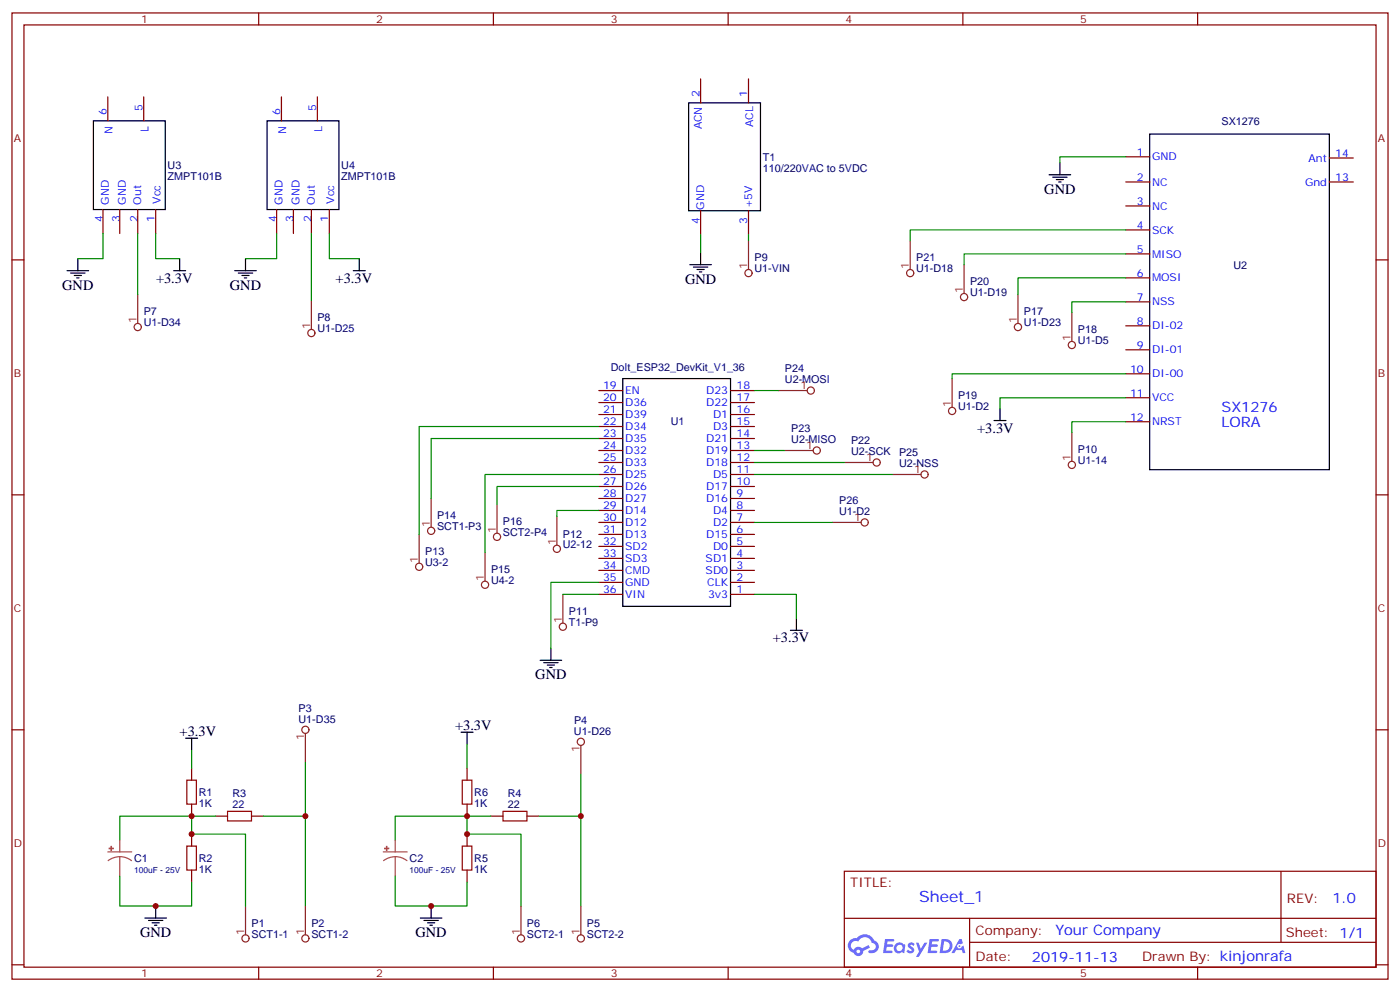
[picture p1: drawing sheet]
<svg xmlns="http://www.w3.org/2000/svg" width="412mm" height="292mm" viewBox="0 0 412 292" stroke-linecap="round" stroke-linejoin="round" font-family="sans-serif">
<g fill="none" stroke="#870000" stroke-width=".35">
<path d="M3.5 3.8h405.4v284.3h-405.4zM7.1 7.3h398.2v277.3h-398.2zM76.2 3.8v3.5M145.3 3.8v3.5M214.5 3.8v3.5M283.6 3.8v3.5M352.8 3.8v3.5M3.5 76.5h3.6M405.3 76.5h3.6M3.5 145.6h3.6M405.3 145.6h3.6M3.5 214.8h3.6"/>
<path d="M405.3 214.8h3.6M248.7 256.4h156.6v28.2h-156.6zM377.3 256.4v20.9M248.7 270.2h156.5M285.6 277.3h119.6M285.6 270.2v14.2M3.5 283.9h3.6M76.2 284.6v3.5M145.3 284.6v3.5M214.5 284.6v3.5M283.6 284.6v3.5M352.8 284.6v3.5"/>
<path d="M405.3 283.9h3.6"/>
</g>
<g fill="#5487ff">
<path d="M267.7 277.6a1.22 1.22 0 0 1 1.7 .2l-.4 .6a.47 .47 0 0 0-.3-.4 .47 .47 0 0 0-.5 .2l.1 .2a1.14 1.14 0 0 1 .8 1.8 1.14 1.14 0 0 1-1.9 0l-.2-.2 .5-.6 .7 .5a.29 .29 0 0 0 .3-.3 .29 .29 0 0 0-.2-.3 1.04 1.04 0 0 1-.6-1.7z"/>
<path d="M260.7 276.3h2.4l.3 .2-.2 .5-1.8 .1-.1 .8h1.5l.3 .4-.3 .4h-1.6l-.2 1.1h1.7l.2 .3-.2 .3-2.6 .1z"/>
<path d="M273.8 276.3h2.4l.3 .2-.1 .5-1.8 .1-.2 .8h1.6l.3 .4-.4 .4h-1.6l-.1 1.1h1.7l.2 .3-.2 .3-2.6 .1z"/>
<path d="M282.6 276.3h.7l.3 1.3-.6 .3a.69 .69 0 0 0-1 .3 .69 .69 0 0 0 .4 .9 .69 .69 0 0 0 .9-.6l.5-.2 .6 2.2h-.8l-.2-.9h-1.8l-.5 .9h-.8z"/>
<path d="M269.8 277.4h.8l.6 1.8 1.1-1.8h.9l-2.6 4.2h-.8l.9-1.5z"/>
<path d="M277.4 276.3l-.6 4.2h1.3a2.11 2.11 0 0 0 2.5-2.1 2.11 2.11 0 0 0-2.5-2.1zM278.1 277.1a1.39 1.39 0 0 1 1.7 1.4 1.39 1.39 0 0 1-1.8 1.3h-.3z"/>
<path d="M263.7 277.9a1.54 1.54 0 0 0-.1 2.2 1.54 1.54 0 0 0 2.2 .1l.6 .3 .3-2.3-.2-.3h-.4a1.49 1.49 0 0 0-2.4 0zM264 278.9a.94 .94 0 0 1 1.8 0 .94 .94 0 0 1-1.8 0z"/>
<path d="M250.4 276.7a2.18 2.18 0 0 0 1.1 3.7 1.44 1.44 0 0 0 1.6 .9 1.44 1.44 0 0 0 1.2-1.4l2-1.1-.5-.7-1.9 1a1.47 1.47 0 0 0-2.4 .4 1.39 1.39 0 0 1-.7-1.9 1.39 1.39 0 0 1 2-.5 2.12 2.12 0 0 1 2.2-1.3 2.12 2.12 0 0 1 1.9 1.7 1.14 1.14 0 0 1 1.1 1.4 1.14 1.14 0 0 1-1.7 .7 .43 .43 0 0 0-.5 .4 .43 .43 0 0 0 .4 .5 1.98 1.98 0 0 0 2.5-1.2 1.98 1.98 0 0 0-1.2-2.6 3.1 3.1 0 0 0-5.3-.6l-.9 .1zM252.3 280a.55 .55 0 0 1 1.1 0 .55 .55 0 0 1-1.1 0z"/>
<circle cx="282.6" cy="278.4" r=".26"/>
</g>
<path d="M55 229.6h2.9v7h-2.9zM67 238.8h7.1v2.8h-7.1zM136.2 229.6h2.8v7h-2.8zM148.2 238.8h7v2.8h-7zM55 249h2.9v7h-2.9zM136.2 249h2.8v7h-2.8z" fill="none" stroke="#a10000" stroke-width=".35"/>
<g fill="none" stroke="#870000" stroke-width=".35">
<path d="M31.7 28.5v7.1M42.3 28.5v7.1M82.9 28.5v7.1M93.5 28.5v7.1M206.4 23.2v7.1M220.5 23.2v7.1M331.6 46.1h7.1M331.6 53.6h7.1M391.6 53.6h7M391.6 46.5h7M30.3 61.7v7M35.3 61.7v7"/>
<path d="M40.6 61.7v7M45.9 61.7v7M81.5 61.7v7M86.4 61.7v7M91.7 61.7v7M97 61.7v7M206.4 62v7.1M220.5 62v7.1M331.6 60.6h7.1M331.6 67.7h7.1M331.6 74.7h7.1M331.6 81.8h7.1"/>
<path d="M331.6 88.8h7.1M331.6 95.9h7.1M176.4 118.5h7M176.4 114.9h7M215.2 118.5h7M215.2 114.9h7M331.6 102.9h7.1M331.6 110h7.1M331.6 117.1h7.1M176.4 139.6h7M176.4 136.1h7M176.4 132.6h7"/>
<path d="M176.4 129h7M176.4 125.5h7M176.4 122h7M215.2 139.6h7M215.2 136.1h7M215.2 132.6h7M215.2 129h7M215.2 125.5h7M215.2 122h7M331.6 124.1h7.1M176.4 157.3h7M176.4 150.2h7"/>
<path d="M176.4 146.7h7M176.4 143.2h7M176.4 153.7h7M215.2 157.3h7M215.2 150.2h7M215.2 146.7h7M215.2 143.2h7M215.2 153.7h7M176.4 174.9h7M176.4 171.4h7M176.4 167.9h7M176.4 164.3h7"/>
<path d="M176.4 160.8h7M215.2 174.9h7M215.2 171.4h7M215.2 167.9h7M215.2 164.3h7M215.2 160.8h7M56.4 226.1v3.5M56.4 236.6v3.6M137.6 226.1v3.5M137.6 236.6v3.6M56.4 245.5v3.5M56.4 256v3.6"/>
<path d="M63.5 240.2h3.5M74.1 240.2h3.5M137.6 245.5v3.5M137.6 256v3.6M144.6 240.2h3.6M155.2 240.2h3.5"/>
</g>
<g fill="none" stroke="#000" stroke-width=".35">
<path d="M27.5 35.6h21.2v26.1h-21.2zM78.7 35.6h21.1v26.1h-21.1zM202.8 30.3h21.2v31.7h-21.2zM338.7 39.4h52.9v98.8h-52.9zM309 51.4h6.4M310.1 52.1h4.2M311.1 52.8h2.2M311.9 53.6h.7M312.2 47.9v3.5M19.8 79.7h6.3M22.9 76.1v3.6M51.2 79.7h3.5"/>
<path d="M52.9 76.1v3.6M69.1 79.7h6.4M72.3 76.1v3.6M104.1 79.7h3.5M105.8 76.1v3.6M203.2 77.9h6.3M204.3 78.6h4.2M205.3 79.3h2.1M206.4 74.4v3.5M20.8 80.4h4.2M21.9 81.1h2.1M22.6 81.8h.7"/>
<path d="M70.2 80.4h4.2M71.3 81.1h2.1M72 81.8h.7M206 80h.7M183.4 111.4h31.8v67h-31.8zM292.8 123.8h3.5M294.6 120.2v3.6M159.1 194.3h6.4M160.2 195h4.2M161.2 195.7h2.1M161.9 196.4h.7M162.3 190.8v3.5"/>
<path d="M232.8 185.5h3.6M234.6 182v3.5M54.7 217.2h3.5M56.4 217.2v3.6M135.8 215.5h3.5M137.6 215.5v3.5M42.7 270.2h6.3M43.7 270.9h4.3M44.8 271.6h2.1M45.5 272.3h.7M45.9 266.6v3.6M123.8 270.2h6.4"/>
<path d="M124.9 270.9h4.2M125.9 271.6h2.2M126.6 272.3h.8M127 266.6v3.6"/>
</g>
<g fill="#a64a4a" stroke="#a64a4a" stroke-width=".29">
<path d="M32.1 249.6h1.3v.2h-1.3z"/>
<path d="M32.7 249.1h.2v1.2h-.2z"/>
<path d="M113.3 249.6h1.2v.2h-1.2z"/>
<path d="M113.8 249.1h.2v1.2h-.2z"/>
</g>
<path d="M31.7 250.7h7.1M35.3 252.1l1.8 .3 1.6 .9M35.3 252.1l-1.8 .3-1.6 .9M35.3 247.2v3.5M35.3 252.1v2.1M35.3 254.3v3.5M112.9 250.7h7M116.4 252.1l1.8 .3 1.7 .9M116.4 252.1l-1.8 .3-1.6 .9M116.4 247.2v3.5M116.4 252.1v2.1M116.4 254.3v3.5" fill="none" stroke="#a64a4a" stroke-width=".35"/>
<g fill="none" stroke="#8c2424" stroke-width=".35">
<path d="M220.5 70.8v8.5M268.1 70.8v8.5M284 77.9v8.5M40.6 86.7v8.5M91.7 88.5v8.4M299.9 86.7v8.5M315.7 92v8.5M229.3 114.9h8.5M280.5 111.4v8.5M231.1 132.6h8.4M248.7 136.1h8.5M262.8 139.6h8.5"/>
<path d="M315.7 127.3v8.4M123.5 157.3v8.4M127 146.7v8.5M146.4 148.4v8.5M164 152v8.4M245.2 153.7h8.4M142.9 162.6v8.4M165.8 174.9v8.5M90 215.8v8.5M171.1 219.4v8.4M72.3 266.6v8.5M90 266.6v8.5"/>
<path d="M153.5 266.6v8.5M171.1 266.6v8.5"/>
<circle cx="40.6" cy="96.2" r="1.06"/>
<circle cx="91.7" cy="98" r="1.06"/>
<circle cx="220.5" cy="80.4" r="1.06"/>
<circle cx="268.1" cy="80.4" r="1.06"/>
<circle cx="284" cy="87.4" r="1.06"/>
<circle cx="299.9" cy="96.2" r="1.06"/>
<circle cx="238.8" cy="114.9" r="1.06"/>
<circle cx="315.7" cy="101.5" r="1.06"/>
<circle cx="240.6" cy="132.6" r="1.06"/>
<circle cx="258.2" cy="136.1" r="1.06"/>
<circle cx="272.3" cy="139.6" r="1.06"/>
<circle cx="280.5" cy="120.9" r="1.06"/>
<circle cx="315.7" cy="136.8" r="1.06"/>
<circle cx="127" cy="156.2" r="1.06"/>
<circle cx="146.4" cy="158" r="1.06"/>
<circle cx="254.7" cy="153.7" r="1.06"/>
<circle cx="123.5" cy="166.8" r="1.06"/>
<circle cx="142.9" cy="172.1" r="1.06"/>
<circle cx="164" cy="161.5" r="1.06"/>
<circle cx="165.8" cy="184.4" r="1.06"/>
<circle cx="90" cy="214.8" r="1.06"/>
<circle cx="171.1" cy="218.3" r="1.06"/>
<circle cx="72.3" cy="276.2" r="1.06"/>
<circle cx="90" cy="276.2" r="1.06"/>
<circle cx="153.5" cy="276.2" r="1.06"/>
<circle cx="171.1" cy="276.2" r="1.06"/>
</g>
<g fill="none" stroke="#008700" stroke-width=".35">
<path d="M331.6 46.1h-19.4v1.8M30.3 68.7v7.4h-7.4M40.6 68.7v18M45.9 68.7v7.4h7M81.5 68.7v7.4h-9.2M91.7 68.7v19.8M97 68.7v7.4h8.8M206.4 69.1v5.3M220.5 69.1v1.7M331.6 74.7h-47.6v3.2M331.6 67.7h-63.5v3.1M331.6 81.8h-31.7v4.9"/>
<path d="M331.6 88.8h-15.9v3.2M222.2 114.9h7.1M331.6 117.1h-37v3.1M331.6 110h-51.1v1.4M176.4 125.5h-52.9v31.8M176.4 129h-49.4v17.7M176.4 139.6h-33.5v23M222.2 136.1h26.5M222.2 132.6h8.9M222.2 139.6h40.6M331.6 124.1h-15.9v3.2M176.4 150.2h-12.4v1.8"/>
<path d="M176.4 143.2h-30v5.2M222.2 153.7h23M165.8 174.9h10.6M176.4 171.4h-14.1v19.4M222.2 174.9h12.4v7.1M137.6 219v7.1M56.4 220.8v5.3M90 224.3v15.9M171.1 227.8v12.4M35.3 257.8v8.8h21.1v-7M56.4 240.2h-21.1v7M63.5 240.2h-7.1v5.3h15.9v21.1"/>
<path d="M77.6 240.2h12.4v26.4M116.4 257.8v8.8h21.2v-7M137.6 240.2h-21.2v7M144.6 240.2h-7v5.3h15.9v21.1M158.7 240.2h12.4v26.4"/>
</g>
<g fill="#c00">
<circle cx="171.1" cy="240.2" r=".88"/>
<circle cx="137.6" cy="245.5" r=".88"/>
<circle cx="137.6" cy="240.2" r=".88"/>
<circle cx="56.4" cy="240.2" r=".88"/>
<circle cx="45.9" cy="266.6" r=".88"/>
<circle cx="56.4" cy="245.5" r=".88"/>
<circle cx="90" cy="240.2" r=".88"/>
<circle cx="127" cy="266.6" r=".88"/>
</g>
<text font-size="4.6" fill="#00f" x="270.8" y="265.4">Sheet_1</text>
<g font-size="4.2">
<text x="307.6" y="57.1">GND</text>
<text x="46" y="83.2">+3.3V</text>
<text x="98.9" y="83.2">+3.3V</text>
<text x="201.8" y="83.5">GND</text>
<text x="18.3" y="85.3">GND</text>
<text x="67.7" y="85.3">GND</text>
<text x="287.8" y="127.4">+3.3V</text>
<text x="227.6" y="189">+3.3V</text>
<text x="157.7" y="199.7">GND</text>
<text x="134.1" y="214.8">+3.3V</text>
<text x="52.9" y="216.5">+3.3V</text>
<text x="41.3" y="275.8">GND</text>
<text x="122.4" y="275.8">GND</text>
</g>
<g font-size="4.2" fill="#00f">
<text x="359.8" y="121.3">SX1276</text>
<text x="359.8" y="125.5">LORA</text>
<text x="392.5" y="265.7">1.0</text>
<text x="310.9" y="275.2">Your Company</text>
<text x="304" y="283">2019-11-13</text>
</g>
<g font-size="3.9" fill="#800">
<text x="250.5" y="261">TITLE:</text>
<text x="379.1" y="265.7">REV:</text>
<text x="287.4" y="275.2">Company:</text>
<text x="378.7" y="275.8">Sheet: 1/1</text>
<text x="287.4" y="282.9">Date:</text>
<text x="336.4" y="282.9">Draw</text>
<text x="346.6" y="282.9">n By: kinjonrafa</text>
</g>
<g font-size="3.2" fill="#800">
<text x="41.6" y="6.8">1</text>
<text x="110.8" y="6.8">2</text>
<text x="179.9" y="6.8">3</text>
<text x="249.1" y="6.8">4</text>
<text x="318.2" y="6.8">5</text>
<text x="4.1" y="41.9">A</text>
<text x="405.9" y="41.9">A</text>
<text x="4.1" y="111.1">B</text>
<text x="405.9" y="111.1">B</text>
<text x="4.1" y="180.2">C</text>
<text x="405.9" y="180.2">C</text>
<text x="4.1" y="249.3">D</text>
<text x="405.9" y="249.3">D</text>
<text x="41.6" y="287.6">1</text>
<text x="110.8" y="287.6">2</text>
<text x="179.9" y="287.6">3</text>
<text x="249.1" y="287.6">4</text>
<text x="318.2" y="287.6">5</text>
</g>
<g font-size="3.2" fill="#00f">
<text x="206" y="28.5" transform="rotate(-90 206 28.5)">2</text>
<text x="220.1" y="28.5" transform="rotate(-90 220.1 28.5)">1</text>
<text x="31.4" y="33.8" transform="rotate(-90 31.4 33.8)">6</text>
<text x="42" y="32.7" transform="rotate(-90 42 32.7)">5</text>
<text x="82.5" y="33.8" transform="rotate(-90 82.5 33.8)">6</text>
<text x="93.1" y="32.7" transform="rotate(-90 93.1 32.7)">5</text>
<text x="33.2" y="39.3" transform="rotate(-90 33.2 39.3)">N</text>
<text x="43.7" y="38.7" transform="rotate(-90 43.7 38.7)">L</text>
<text x="84.3" y="39.3" transform="rotate(-90 84.3 39.3)">N</text>
<text x="94.9" y="38.7" transform="rotate(-90 94.9 38.7)">L</text>
<text x="206.7" y="38.1" transform="rotate(-90 206.7 38.1)">ACN</text>
<text x="221.9" y="37.5" transform="rotate(-90 221.9 37.5)">ACL</text>
<text x="334.9" y="45.8">1</text>
<text x="339.4" y="47.2">GND</text>
<text x="385.5" y="47.6">Ant</text>
<text x="393.3" y="46.1">14</text>
<text x="334.9" y="53.2">2</text>
<text x="393.3" y="53.2">13</text>
<text x="47.3" y="59.9" transform="rotate(-90 47.3 59.9)">Vcc</text>
<text x="98.4" y="59.9" transform="rotate(-90 98.4 59.9)">Vcc</text>
<text x="339.4" y="54.6">NC</text>
<text x="384.4" y="54.6">Gnd</text>
<text x="30.3" y="65.4" transform="rotate(-90 30.3 65.4)">4</text>
<text x="32.1" y="60.3" transform="rotate(-90 32.1 60.3)">GND</text>
<text x="35.3" y="65.4" transform="rotate(-90 35.3 65.4)">3</text>
<text x="37" y="60.3" transform="rotate(-90 37 60.3)">GND</text>
<text x="40.6" y="65.4" transform="rotate(-90 40.6 65.4)">2</text>
<text x="41.6" y="60.3" transform="rotate(-90 41.6 60.3)">Out</text>
<text x="45.5" y="65.4" transform="rotate(-90 45.5 65.4)">1</text>
<text x="81.5" y="65.4" transform="rotate(-90 81.5 65.4)">4</text>
<text x="83.3" y="60.3" transform="rotate(-90 83.3 60.3)">GND</text>
<text x="86.4" y="65.4" transform="rotate(-90 86.4 65.4)">3</text>
<text x="88.2" y="60.3" transform="rotate(-90 88.2 60.3)">GND</text>
<text x="91.7" y="65.4" transform="rotate(-90 91.7 65.4)">2</text>
<text x="92.8" y="60.3" transform="rotate(-90 92.8 60.3)">Out</text>
<text x="96.7" y="65.4" transform="rotate(-90 96.7 65.4)">1</text>
<text x="206" y="65.8" transform="rotate(-90 206 65.8)">4</text>
<text x="207.4" y="61.7" transform="rotate(-90 207.4 61.7)">GND</text>
<text x="220.1" y="65.8" transform="rotate(-90 220.1 65.8)">3</text>
<text x="221.5" y="61.3" transform="rotate(-90 221.5 61.3)">+5V</text>
<text x="334.9" y="60.3">3</text>
<text x="339.4" y="61.7">NC</text>
<text x="334.9" y="67.3">4</text>
<text x="339.4" y="68.7">SCK</text>
<text x="334.9" y="74.4">5</text>
<text x="339.4" y="75.8">MISO</text>
<text x="334.9" y="81.4">6</text>
<text x="339.4" y="82.8">MOSI</text>
<text x="334.9" y="88.5">7</text>
<text x="339.4" y="89.9">NSS</text>
<text x="334.9" y="95.5">8</text>
<text x="339.4" y="96.9">DI-02</text>
<text x="334.9" y="102.6">9</text>
<text x="339.4" y="104">DI-01</text>
<text x="332.9" y="109.6">10</text>
<text x="339.4" y="111.1">DI-00</text>
<text x="177.6" y="118.1">20</text>
<text x="177.6" y="114.6">19</text>
<text x="184.1" y="119.5">D36</text>
<text x="184.1" y="116">EN</text>
<text x="208" y="116">D23</text>
<text x="208" y="119.5">D22</text>
<text x="217" y="114.6">18</text>
<text x="217" y="118.1">17</text>
<text x="332.9" y="116.7">11</text>
<text x="339.4" y="118.1">VCC</text>
<text x="177.6" y="125.2">22</text>
<text x="177.6" y="121.6">21</text>
<text x="184.1" y="123">D39</text>
<text x="210" y="123">D1</text>
<text x="217" y="121.6">16</text>
<text x="217" y="125.2">15</text>
<text x="332.9" y="123.8">12</text>
<text x="339.4" y="125.2">NRST</text>
<text x="177.6" y="128.7">23</text>
<text x="184.1" y="130.1">D35</text>
<text x="184.1" y="126.6">D34</text>
<text x="208" y="130.1">D21</text>
<text x="210" y="126.6">D3</text>
<text x="217" y="128.7">14</text>
<text x="177.6" y="135.7">25</text>
<text x="177.6" y="132.2">24</text>
<text x="184.1" y="137.2">D33</text>
<text x="184.1" y="133.6">D32</text>
<text x="208" y="133.6">D19</text>
<text x="208" y="137.2">D18</text>
<text x="217" y="132.2">13</text>
<text x="217" y="135.7">12</text>
<text x="177.6" y="142.8">27</text>
<text x="177.6" y="139.3">26</text>
<text x="184.1" y="140.7">D25</text>
<text x="210" y="140.7">D5</text>
<text x="217" y="139.3">11</text>
<text x="217" y="142.8">10</text>
<text x="177.6" y="149.9">29</text>
<text x="177.6" y="146.3">28</text>
<text x="184.1" y="147.7">D27</text>
<text x="184.1" y="144.2">D26</text>
<text x="208" y="144.2">D17</text>
<text x="208" y="147.7">D16</text>
<text x="217" y="146.3">9</text>
<text x="217" y="149.9">8</text>
<text x="177.6" y="153.4">30</text>
<text x="184.1" y="151.3">D14</text>
<text x="184.1" y="154.8">D12</text>
<text x="210" y="151.3">D4</text>
<text x="210" y="154.8">D2</text>
<text x="217" y="153.4">7</text>
<text x="177.6" y="160.4">32</text>
<text x="177.6" y="156.9">31</text>
<text x="184.1" y="161.9">SD2</text>
<text x="184.1" y="158.3">D13</text>
<text x="208" y="158.3">D15</text>
<text x="210" y="161.9">D0</text>
<text x="217" y="156.9">6</text>
<text x="217" y="160.4">5</text>
<text x="177.6" y="167.5">34</text>
<text x="177.6" y="164">33</text>
<text x="184.1" y="165.4">SD3</text>
<text x="207.9" y="165.4">SD1</text>
<text x="217" y="164">4</text>
<text x="217" y="167.5">3</text>
<text x="177.6" y="171">35</text>
<text x="184.1" y="172.4">GND</text>
<text x="184.1" y="168.9">CMD</text>
<text x="207.9" y="168.9">SD0</text>
<text x="208.3" y="172.4">CLK</text>
<text x="217" y="171">2</text>
<text x="177.6" y="174.6">36</text>
<text x="184.1" y="176">VIN</text>
<text x="208.6" y="176">3v3</text>
<text x="217" y="174.6">1</text>
</g>
<g font-size="3.2" fill="#000080">
<text x="359.8" y="36.8">SX1276</text>
<text x="224.7" y="47.3">T1</text>
<text x="49.4" y="52.9">ZMPT101B</text>
<text x="49.4" y="49.8">U3</text>
<text x="100.5" y="52.9">ZMPT101B</text>
<text x="100.5" y="49.8">U4</text>
<text x="224.7" y="50.5">110/220VAC to 5VDC</text>
<text x="222.2" y="76.9">P9</text>
<text x="269.9" y="76.9">P21</text>
<text x="222.2" y="80.1">U1-VIN</text>
<text x="269.9" y="80.1">U1-D18</text>
<text x="285.8" y="84">P20</text>
<text x="363.4" y="79.2">U2</text>
<text x="285.8" y="87.2">U1-D19</text>
<text x="42.3" y="92.8">P7</text>
<text x="93.5" y="94.6">P8</text>
<text x="301.6" y="92.8">P17</text>
<text x="42.3" y="96">U1-D34</text>
<text x="93.5" y="97.8">U1-D25</text>
<text x="301.6" y="96">U1-D23</text>
<text x="317.5" y="101.3">U1-D5</text>
<text x="317.5" y="98.1">P18</text>
<text x="179.9" y="109.2">DoIt_ESP32_DevKit_V1_36</text>
<text x="231.2" y="112.8">U2-MOSI</text>
<text x="231.2" y="109.6">P24</text>
<text x="282.2" y="117.5">P19</text>
<text x="197.6" y="125">U1</text>
<text x="282.2" y="120.7">U1-D2</text>
<text x="233.1" y="130.5">U2-MISO</text>
<text x="233.1" y="127.2">P23</text>
<text x="250.7" y="130.8">P22</text>
<text x="250.7" y="134">U2-SCK</text>
<text x="264.8" y="137.5">U2-NSS</text>
<text x="264.8" y="134.3">P25</text>
<text x="317.5" y="136.6">U1-14</text>
<text x="317.5" y="133.4">P10</text>
<text x="247.2" y="148.4">P26</text>
<text x="128.8" y="156">SCT1-P3</text>
<text x="128.8" y="152.8">P14</text>
<text x="148.2" y="154.6">P16</text>
<text x="247.2" y="151.6">U1-D2</text>
<text x="148.2" y="157.8">SCT2-P4</text>
<text x="165.8" y="161.2">U2-12</text>
<text x="165.8" y="158.2">P12</text>
<text x="125.2" y="166.6">U3-2</text>
<text x="125.2" y="163.3">P13</text>
<text x="144.6" y="171.9">U4-2</text>
<text x="144.6" y="168.7">P15</text>
<text x="167.6" y="184.2">T1-P9</text>
<text x="167.6" y="181">P11</text>
<text x="87.9" y="209.4">P3</text>
<text x="87.9" y="212.7">U1-D35</text>
<text x="169.1" y="213">P4</text>
<text x="169.1" y="216.2">U1-D26</text>
<text x="58.6" y="237.4">1K</text>
<text x="58.6" y="234.3">R1</text>
<text x="68.4" y="237.7">22</text>
<text x="68.4" y="234.5">R3</text>
<text x="139.7" y="237.4">1K</text>
<text x="139.7" y="234.3">R6</text>
<text x="149.6" y="237.7">22</text>
<text x="149.6" y="234.5">R4</text>
<text x="39.5" y="253.7">C1</text>
<text x="58.6" y="256.8">1K</text>
<text x="58.6" y="253.7">R2</text>
<text x="120.6" y="253.7">C2</text>
<text x="139.7" y="256.8">1K</text>
<text x="139.7" y="253.7">R5</text>
<text x="74.1" y="275.9">SCT1-1</text>
<text x="74.1" y="272.7">P1</text>
<text x="91.7" y="275.9">SCT1-2</text>
<text x="91.7" y="272.7">P2</text>
<text x="155.2" y="275.9">SCT2-1</text>
<text x="155.2" y="272.7">P6</text>
<text x="172.9" y="275.9">SCT2-2</text>
<text x="172.9" y="272.7">P5</text>
</g>
<g font-size="3.2" fill="#8d2323">
<text x="220.1" y="79.3" transform="rotate(-90 220.1 79.3)">1</text>
<text x="267.8" y="79.3" transform="rotate(-90 267.8 79.3)">1</text>
<text x="283.6" y="86.4" transform="rotate(-90 283.6 86.4)">1</text>
<text x="40.2" y="95.2" transform="rotate(-90 40.2 95.2)">1</text>
<text x="299.5" y="95.2" transform="rotate(-90 299.5 95.2)">1</text>
<text x="91.4" y="96.9" transform="rotate(-90 91.4 96.9)">1</text>
<text x="315.4" y="100.5" transform="rotate(-90 315.4 100.5)">1</text>
<text x="235.8" y="114.6">1</text>
<text x="280.1" y="119.9" transform="rotate(-90 280.1 119.9)">1</text>
<text x="237.5" y="132.2">1</text>
<text x="255.2" y="135.7">1</text>
<text x="315.4" y="135.7" transform="rotate(-90 315.4 135.7)">1</text>
<text x="269.3" y="139.3">1</text>
<text x="126.6" y="155.2" transform="rotate(-90 126.6 155.2)">1</text>
<text x="251.6" y="153.4">1</text>
<text x="146" y="156.9" transform="rotate(-90 146 156.9)">1</text>
<text x="163.7" y="160.4" transform="rotate(-90 163.7 160.4)">1</text>
<text x="123.1" y="165.7" transform="rotate(-90 123.1 165.7)">1</text>
<text x="142.5" y="171" transform="rotate(-90 142.5 171)">1</text>
<text x="165.5" y="183.4" transform="rotate(-90 165.5 183.4)">1</text>
<text x="89.6" y="217.8" transform="rotate(-90 89.6 217.8)">1</text>
<text x="170.7" y="221.4" transform="rotate(-90 170.7 221.4)">1</text>
<text x="72" y="275.1" transform="rotate(-90 72 275.1)">1</text>
<text x="89.6" y="275.1" transform="rotate(-90 89.6 275.1)">1</text>
<text x="153.1" y="275.1" transform="rotate(-90 153.1 275.1)">1</text>
<text x="170.7" y="275.1" transform="rotate(-90 170.7 275.1)">1</text>
</g>
<g font-size="2.5" fill="#000080">
<text x="39.5" y="256.8">100uF - 25V</text>
<text x="120.6" y="256.8">100uF - 25V</text>
</g>
</svg>
